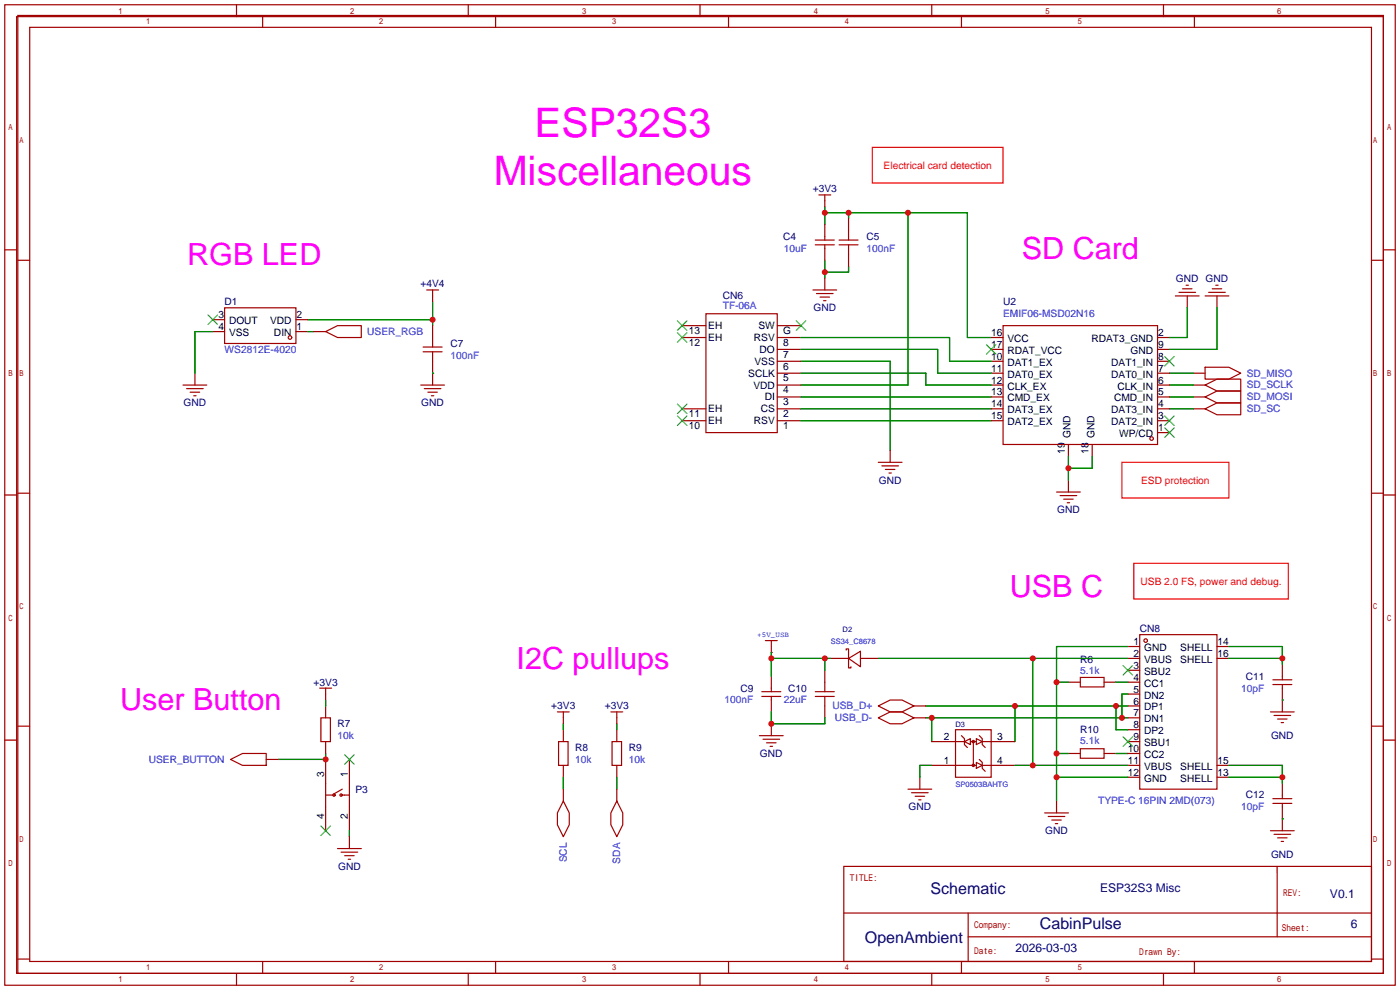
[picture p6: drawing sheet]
<svg xmlns="http://www.w3.org/2000/svg" width="299mm" height="212mm" viewBox="0 0 299 212" stroke-linecap="round" stroke-linejoin="round" font-family="sans-serif">
<g fill="none" stroke="#a10000" stroke-width=".25">
<path d="M1 1h297.2v209.6h-297.2zM3.6 3.6h292.1v204.4h-292.1zM3.8 3.3h291.9v204.7h-291.9zM6.3 5.8h286.8v199.7h-286.8zM50.5 1v2.6M56.1 3.3v2.5M100.1 1v2.6M105.9 3.3v2.5M149.6 1v2.6M155.7 3.3v2.5M199.1 1v2.6M205.5 3.3v2.5"/>
<path d="M248.7 1v2.6M255.3 3.3v2.5M1 53.4h2.6M3.8 55.6h2.5M174.2 52.3h4.1M174.2 51.3h4.1M175 41.7h2.5M176.3 41.7v2.5M176.3 48v3.3M176.3 52.3v3.3M176.3 59.4v2.6M179.3 52.3h4.1"/>
<path d="M179.3 51.3h4.1M181.4 46.7v4.6M181.4 52.3v4.6M293.1 55.6h2.6M295.7 53.4h2.5M41.7 79.8v2.5M45.5 70.9h2.5M45.5 68.3h2.5M48 65.8h15.2v7.6h-15.2zM63.2 70.9h2.6M63.2 68.3h2.6M67.1 70.9h2.5"/>
<path d="M69.6 70.9l2.5-1.3h5.1v2.5h-5.1zM90.4 75.2h4.1M90.4 74.2h4.1M91.2 62h2.5M92.5 62v2.5M92.5 69.6v4.6M92.5 75.2v7.1M145.8 72.1h5.1M145.8 69.6h5.1M150.9 67.1h15.2v25.4h-15.2zM166.1 79.8h5.1M166.1 77.2h5.1"/>
<path d="M166.1 74.7h5.1M166.1 72.1h5.1M166.1 69.6h5.1M173.7 62h5.1M174.5 62.7h3.6M175.3 63.5h2M176 64.3h.5M211.8 79.8h2.6M211.8 77.2h2.6M211.8 74.7h2.6M211.8 72.1h2.6M214.4 69.6h33v25.4h-33z"/>
<path d="M247.4 79.8h2.5M247.4 77.2h2.5M247.4 74.7h2.5M247.4 72.1h2.5M251.2 63.2h5.1M252 62.5h3.5M252.7 61.7h2.1M253.5 61h.5M253.7 63.2v2.6M255 79.8h2.6M257.6 78.5h5l2.6 1.3-2.6 1.2h-5zM257.6 63.2h5"/>
<path d="M258.3 62.5h3.6M259.1 61.7h2M259.8 61h.5M260.1 63.2v2.6M39.1 82.3h5.1M39.9 83.1h3.5M40.6 83.8h2.1M41.4 84.6h.5M89.9 82.3h5.1M90.7 83.1h3.5M91.4 83.8h2.1M92.2 84.6h.5"/>
<path d="M145.8 89.9h5.1M145.8 87.4h5.1M166.1 89.9h5.1M166.1 87.4h5.1M166.1 84.8h5.1M166.1 82.3h5.1M187.7 98.8h5.1M188.5 99.6h3.5M190.2 96.3v2.5M211.8 89.9h2.6M211.8 87.4h2.6M211.8 84.8h2.6"/>
<path d="M211.8 82.3h2.6M228.3 95v2.5M233.4 95v2.5M247.4 89.9h2.5M247.4 87.4h2.5M247.4 84.8h2.5M247.4 82.3h2.5M247.4 92.5h2.5M255 87.4h2.6M255 84.8h2.6M255 82.3h2.6M257.6 82.3l2.5-1.3h5.1v2.6h-5.1z"/>
<path d="M257.6 84.8l2.5-1.2h5.1v2.5h-5.1zM257.6 87.4l2.5-1.3h5.1v2.5h-5.1zM1 105.8h2.6M3.8 105.4h2.5M189.2 100.3h2.1M190 101.1h.5M225.8 105.2h5.1M226.6 105.9h3.5M227.3 106.7h2.1M228.1 107.4h.5M228.3 102.6v2.6M293.1 105.4h2.6"/>
<path d="M295.7 105.8h2.5M163.6 136.9h2.5M164.8 139.4h.1M164.8 136.9v2.5M180.8 138.9v-.2h.6v2M241 138.2h2.6M243.6 135.6h16.5v33.1h-16.5zM260.1 138.2h2.5M1 158.2h2.6M3.8 155.2h2.5M68.3 147.1h2.6M68.6 153.4h2v5.1h-2z"/>
<path d="M69.6 147.1v2.5M69.6 150.9v2.5M69.6 158.5v2.5M119.1 152.1h2.6M119.4 158.5h2v5.1h-2zM120.4 152.1v2.6M120.4 156v2.5M130.6 152.1h2.5M130.8 158.5h2v5.1h-2zM131.8 152.1v2.6M131.8 156v2.5M162.3 157.2h5.1"/>
<path d="M162.8 148.8h4.1M162.8 147.8h4.1M163.1 158h3.5M163.8 158.8h2.1M164.6 159.5h.5M164.8 144.5v3.3M164.8 148.8v3.3M164.8 154.7v2.5M174.2 148.8h4.1M174.2 147.8h4.1M176.3 143.3v4.5M176.3 148.8v4.6"/>
<path d="M177.5 140.7h3.9M181.4 140.7l2.5-1.5v3.3zM181.4 140.7v2h.5v-.2M183.9 140.7h3.8M187.7 150.9l2.5-1.3h2.6l2.5 1.3-2.5 1.2h-2.6zM187.7 153.4l2.5-1.3h2.6l2.5 1.3-2.5 1.3h-2.6zM195.3 150.9h2.6M195.3 153.4h2.6M199.1 158.5h7M204.2 156h7.6v10.1h-7.6zM205.5 157.2l.6 .7v1.2l.7 .7M206.1 158.5l1.3-.6v1.2z"/>
<path d="M207.4 158.5h1.3M208 158.5v5.1M208.3 158.4l-.3-.2-.2 .3 .2 .3 .3-.3M208.7 157.9l1.2 .6-1.2 .6zM209.3 157.2l.6 .7v1.2l.7 .7M209.9 158.5h7M228.3 145.8h2.6M230.9 144.8h5.1v2h-5.1zM236 145.8h2.5M241 145.8h2.6M241 140.7h2.6M241 158.5h2.6"/>
<path d="M241 143.3h2.6M241 148.3h2.6M241 150.9h2.6M241 153.4h2.6M241 156h2.6M260.1 140.7h2.5M271.5 152.1h5.1M272 146.3h4.1M272 145.3h4.1M272.3 152.9h3.5M273 153.7h2.1M273.8 154.4h.5"/>
<path d="M274.1 142v3.3M274.1 146.3v5.8M293.1 155.2h2.6M295.7 158.2h2.5M49.3 162.3l2.5-1.3h5.1v2.6h-5.1zM56.9 162.3h2.5M69.6 162.3v15.2M69.6 169.9h1.8M72.9 169.9h1.8M73.2 168.7l-1.8 1M74.7 162.3v15.2M74.7 178.8v2.6"/>
<path d="M120.4 171.2l1.3 2.5v2.6l-1.3 2.5-1.3-2.5v-2.6zM120.4 163.6v2.5M120.4 168.7v2.5M131.8 171.2l1.3 2.5v2.6l-1.3 2.5-1.2-2.5v-2.6zM131.8 163.6v2.5M131.8 168.7v2.5M194.1 168.7h5M194.8 169.4h3.6M195.6 170.2h2M196.3 170.9h.5M196.6 166.1v2.6M199.1 163.6h9.6"/>
<path d="M208.3 163.5l-.3-.2-.2 .3 .2 .2 .3-.2M208.7 162.9l1.2 .7-1.2 .6zM209.3 162.3l.6 .6v1.3l.7 .6M209.9 163.6h7M223.3 173.7h5M224 174.5h3.6M224.8 175.3h2M225.6 176h.5M225.8 171.2v2.5M228.3 161h2.6M230.9 160h5.1v2.1h-5.1zM236 161h2.5"/>
<path d="M241 161h2.6M241 163.6h2.6M241 166.1h2.6M260.1 163.6h2.5M260.1 166.1h2.5M271.5 177.5h5.1M272 171.7h4.1M272 170.7h4.1M272.3 178.3h3.5M273 179.1h2.1M273.8 179.8h.5M274.1 167.4v3.3"/>
<path d="M274.1 171.7v5.8M72.1 181.4h5.1M72.9 182.1h3.6M73.7 182.9h2M74.4 183.6h.5M180.3 185.2h112.8v20.3h-112.8zM180.4 195.1h112.6M206.9 195.1v10.2M273 185.2v15M3.8 205h2.5M50.5 208v2.6M56.1 205.5v2.5"/>
<path d="M100.1 208v2.6M105.9 205.5v2.5M149.6 208v2.6M155.7 205.5v2.5M199.1 208v2.6M205.5 205.5v2.5M206.9 200.2h86.1M248.7 208v2.6M255.3 205.5v2.5M293.1 205h2.6"/>
<circle cx="62" cy="72.1" r=".38"/>
<circle cx="246.1" cy="93.7" r=".38"/>
<circle cx="244.9" cy="136.9" r=".38"/>
<circle cx="71.4" cy="169.9" r=".25"/>
<circle cx="72.9" cy="169.9" r=".25"/>
</g>
<g fill="none" stroke="#008700" stroke-width=".25">
<path d="M176.3 44.2v3.8M176.3 55.6v3.8M176.3 45.5h30.5v26.6h5M181.4 45.5v1.2M181.4 56.9v1.3h-5.1M194.1 45.5v36.8h-22.9M45.5 70.9h-3.8v8.9M65.8 68.3h26.7M65.8 70.9h1.3M92.5 79.8h.1M92.5 64.5v5.1M171.2 79.8h26.7v2.5h13.9"/>
<path d="M171.2 72.1h31.7v5.1h8.9M171.2 77.2h19v19.1M171.2 74.7h29.2v5.1h11.4M249.9 79.8h5.1M253.7 65.8v6.3h-3.8M260.1 65.8v8.9h-10.2M171.2 89.9h40.6M171.2 84.8h40.6M171.2 87.4h40.6M228.3 97.5v5.1M233.4 97.5v2.6h-5.1M249.9 82.3h5.1"/>
<path d="M249.9 84.8h5.1M249.9 87.4h5.1M164.8 139.4v5.1M241 138.2h-15.2v33M262.6 138.2h11.5v3.8M69.6 149.6v1.3M120.4 154.7v1.3M131.8 154.7v1.3M164.8 152.1v2.6h11.5v-1.3M164.8 140.7h12.7M176.3 140.7v2.6M187.7 140.7h53.3"/>
<path d="M197.9 153.4h43.1M197.9 150.9h43.1M199.1 153.4v5.1M216.9 150.9v7.6M220.7 140.7v22.9M225.8 145.8h2.5M238.5 150.9v5.1h2.5M238.5 145.8h2.5M241 148.3h-1.2v5.1M262.6 140.7h11.5M274.1 149.6h.1M69.6 161v1.3h-10.2"/>
<path d="M74.7 177.5v1.3M120.4 166.1v2.6M131.8 166.1v2.6M199.1 163.6h-2.5v2.5M216.9 163.6h24.1M225.8 161h2.5M225.8 166.1h15.2M238.5 161h2.5M262.6 163.6h11.5v3.8M262.6 166.1h11.5M274.1 175h.1"/>
</g>
<g fill="none" stroke="#3c3" stroke-width=".25">
<path d="M44.4 67.3l2.1 2M46.5 67.3l-2.1 2M144.8 71.1l2 2.1M144.8 68.6l2 2M146.8 71.1l-2 2.1M146.8 68.6l-2 2M170.2 68.6l2 2M172.2 68.6l-2 2M210.8 73.7l2.1 2M212.9 73.7l-2.1 2M248.9 76.2l2.1 2M251 76.2l-2.1 2"/>
<path d="M144.8 88.9l2 2M144.8 86.4l2 2M146.8 88.9l-2 2M146.8 86.4l-2 2M248.9 91.4l2.1 2.1M248.9 88.9l2.1 2M251 91.4l-2.1 2.1M251 88.9l-2.1 2M240 142.2l2.1 2.1M240 157.5l2.1 2M242.1 142.2l-2.1 2.1M242.1 157.5l-2.1 2"/>
<path d="M68.6 176.5l2 2.1M70.6 176.5l-2 2.1M73.7 161.3l2 2M75.7 161.3l-2 2"/>
</g>
<path d="M186.4 31.5h28v7.6h-28zM239.8 98.8h22.8v7.6h-22.8zM242.3 120.4h33v7.6h-33z" fill="none" stroke="#f00" stroke-width=".25"/>
<g fill="#c00">
<circle cx="239.8" cy="153.4" r=".63"/>
<circle cx="199.1" cy="153.4" r=".63"/>
<circle cx="238.5" cy="150.9" r=".63"/>
<circle cx="216.9" cy="150.9" r=".63"/>
<circle cx="164.8" cy="140.7" r=".63"/>
<circle cx="176.3" cy="140.7" r=".63"/>
<circle cx="194.1" cy="45.5" r=".63"/>
<circle cx="181.4" cy="45.5" r=".63"/>
<circle cx="176.3" cy="45.5" r=".63"/>
<circle cx="176.3" cy="58.2" r=".63"/>
<circle cx="92.5" cy="68.3" r=".63"/>
<circle cx="69.6" cy="162.3" r=".63"/>
<circle cx="164.8" cy="154.7" r=".63"/>
<circle cx="274.1" cy="166.1" r=".63"/>
<circle cx="274.1" cy="140.7" r=".63"/>
<circle cx="225.8" cy="145.8" r=".63"/>
<circle cx="225.8" cy="161" r=".63"/>
<circle cx="225.8" cy="166.1" r=".63"/>
<circle cx="220.7" cy="140.7" r=".63"/>
<circle cx="220.7" cy="163.6" r=".63"/>
<circle cx="228.3" cy="100.1" r=".63"/>
</g>
<g font-size="8.7" fill="#f0f">
<text x="114.2" y="29.3">ESP32S3</text>
<text x="105.5" y="39.5">Miscellaneous</text>
</g>
<g font-size="6.5" fill="#f0f">
<text x="40" y="56.5">RGB LED</text>
<text x="218.4" y="55.3">SD Card</text>
<text x="215.8" y="127.7">USB C</text>
<text x="110.4" y="142.9">I2C pullups</text>
<text x="25.7" y="151.8">User Button</text>
</g>
<g font-size="3.4" fill="#000080">
<text x="198.9" y="191">Schematic</text>
<text x="184.8" y="201.5">OpenAmbient</text>
<text x="222.2" y="198.6">CabinPulse</text>
</g>
<g font-size="2.6" fill="#000080">
<text x="235.1" y="190.7">ESP32S3 Misc</text>
<text x="284.2" y="192">V0.1</text>
<text x="217" y="203.4">2026-03-03</text>
<text x="288.7" y="198.3">6</text>
</g>
<g font-size="2.2" fill="#000080">
<text x="173.7" y="41.1">+3V3</text>
<text x="167.4" y="51.3">C4</text>
<text x="185.2" y="51.3">C5</text>
<text x="48" y="65.2">D1</text>
<text x="89.9" y="61.4">+4V4</text>
<text x="154.5" y="63.8">CN6</text>
<text x="214.4" y="65.2">U2</text>
<text x="251.3" y="60.2">GND GND</text>
<text x="173.9" y="66.5">GND</text>
<text x="96.3" y="74.1">C7</text>
<text x="39.2" y="86.8">GND</text>
<text x="90" y="86.8">GND</text>
<text x="187.8" y="103.3">GND</text>
<text x="225.9" y="109.7">GND</text>
<text x="243.6" y="135.1">CN8</text>
<text x="230.9" y="141.7">R6</text>
<text x="67" y="146.5">+3V3</text>
<text x="158.3" y="147.8">C9</text>
<text x="168.5" y="147.8">C10</text>
<text x="266.3" y="145.3">C11</text>
<text x="72.1" y="155.4">R7</text>
<text x="117.8" y="151.6">+3V3</text>
<text x="129.3" y="151.6">+3V3</text>
<text x="122.9" y="160.5">R8</text>
<text x="134.4" y="160.5">R9</text>
<text x="162.4" y="161.8">GND</text>
<text x="230.9" y="156.7">R10</text>
<text x="271.6" y="158">GND</text>
<text x="75.9" y="169.4">P3</text>
<text x="194.2" y="173.2">GND</text>
<text x="266.3" y="170.7">C12</text>
<text x="223.4" y="178.3">GND</text>
<text x="72.3" y="185.9">GND</text>
<text x="271.6" y="183.4">GND</text>
</g>
<g font-size="2.2" fill="#f00">
<text x="188.9" y="36">Electrical card detection</text>
<text x="243.9" y="103.3">ESD protection</text>
<text x="243.8" y="124.9">USB 2.0 FS, power and debug.</text>
</g>
<g font-size="2.2" fill="#00f">
<text x="167.5" y="53.8">10uF</text>
<text x="185.2" y="53.8">100nF</text>
<text x="78.5" y="71.6">USER_RGB</text>
<text x="154.5" y="66.1">TF-06A</text>
<text x="214.4" y="67.8">EMIF06-MSD02N16</text>
<text x="48" y="75.4">WS2812E-4020</text>
<text x="96.3" y="76.7">100nF</text>
<text x="266.4" y="83">SD_SCLK</text>
<text x="266.4" y="80.5">SD_MISO</text>
<text x="266.4" y="85.6">SD_MOSI</text>
<text x="266.4" y="88.1">SD_SC</text>
<text x="230.9" y="144">5.1k</text>
<text x="265.3" y="147.8">10pF</text>
<text x="154.9" y="150.3">100nF</text>
<text x="167.5" y="150.3">22uF</text>
<text x="177.9" y="151.6">USB_D+</text>
<text x="178.5" y="154.1">USB_D-</text>
<text x="72.1" y="158">10k</text>
<text x="230.9" y="158.9">5.1k</text>
<text x="31.8" y="163">USER_BUTTON</text>
<text x="122.9" y="163">10k</text>
<text x="134.4" y="163">10k</text>
<text x="234.7" y="171.9">TYPE-C 16PIN 2MD(073)</text>
<text x="265.3" y="173.2">10pF</text>
<text x="121.1" y="184.3" transform="rotate(-90 121.1 184.3)">SCL</text>
<text x="132.6" y="184.6" transform="rotate(-90 132.6 184.6)">SDA</text>
</g>
<g font-size="2.2">
<text x="46.7" y="70.6">4</text>
<text x="46.7" y="68">3</text>
<text x="48.9" y="71.8">VSS</text>
<text x="48.9" y="69.3">DOUT</text>
<text x="57.7" y="69.3">VDD</text>
<text x="58.6" y="71.8">DIN</text>
<text x="63.4" y="68">2</text>
<text x="63.4" y="70.6">1</text>
<text x="147.2" y="71.4">13</text>
<text x="151.4" y="70.3">EH</text>
<text x="162.1" y="70.3">SW</text>
<text x="167.4" y="71.4">G</text>
<text x="211.8" y="71.8">16</text>
<text x="247.5" y="71.8">2</text>
<text x="147.2" y="73.9">12</text>
<text x="151.4" y="72.9">EH</text>
<text x="161.1" y="72.9">RSV</text>
<text x="161.3" y="78">VSS</text>
<text x="162.3" y="75.4">DO</text>
<text x="167.4" y="76.4">7</text>
<text x="167.4" y="73.9">8</text>
<text x="211.8" y="76.9">10</text>
<text x="211.8" y="74.4">17</text>
<text x="215.3" y="73.1">VCC</text>
<text x="215.3" y="75.6">RDAT_VCC</text>
<text x="233.3" y="73.1">RDAT3_GND</text>
<text x="241.6" y="75.6">GND</text>
<text x="247.5" y="76.9">8</text>
<text x="247.5" y="74.4">9</text>
<text x="159.9" y="80.5">SCLK</text>
<text x="161" y="83">VDD</text>
<text x="167.4" y="81.5">5</text>
<text x="167.4" y="79">6</text>
<text x="211.8" y="79.4">11</text>
<text x="211.8" y="82">12</text>
<text x="215.3" y="78.2">DAT1_EX</text>
<text x="215.3" y="80.7">DAT0_EX</text>
<text x="215.3" y="83.3">CLK_EX</text>
<text x="237.5" y="80.7">DAT0_IN</text>
<text x="237.5" y="78.2">DAT1_IN</text>
<text x="238.8" y="83.3">CLK_IN</text>
<text x="247.5" y="82">6</text>
<text x="247.5" y="79.4">7</text>
<text x="147.2" y="89.1">11</text>
<text x="151.4" y="88.1">EH</text>
<text x="162.6" y="88.1">CS</text>
<text x="163.4" y="85.6">DI</text>
<text x="167.4" y="89.1">2</text>
<text x="167.4" y="86.6">3</text>
<text x="167.4" y="84.1">4</text>
<text x="211.8" y="84.5">13</text>
<text x="211.8" y="87.1">14</text>
<text x="211.8" y="89.6">15</text>
<text x="215.3" y="85.8">CMD_EX</text>
<text x="215.3" y="88.3">DAT3_EX</text>
<text x="237.5" y="88.3">DAT3_IN</text>
<text x="238.1" y="85.8">CMD_IN</text>
<text x="247.5" y="89.6">3</text>
<text x="247.5" y="87.1">4</text>
<text x="247.5" y="84.5">5</text>
<text x="147.2" y="91.7">10</text>
<text x="151.4" y="90.7">EH</text>
<text x="161.1" y="90.7">RSV</text>
<text x="167.4" y="91.7">1</text>
<text x="215.3" y="90.9">DAT2_EX</text>
<text x="228.8" y="93.6" transform="rotate(-90 228.8 93.6)">GND</text>
<text x="233.9" y="93.6" transform="rotate(-90 233.9 93.6)">GND</text>
<text x="237.5" y="90.9">DAT2_IN</text>
<text x="239.2" y="93.4">WP/CD</text>
<text x="247.5" y="92.1">1</text>
<text x="227.5" y="97.1" transform="rotate(-90 227.5 97.1)">19</text>
<text x="232.6" y="97.1" transform="rotate(-90 232.6 97.1)">18</text>
<text x="242.2" y="137.9">1</text>
<text x="260.2" y="137.9">14</text>
<text x="242.2" y="140.4">2</text>
<text x="242.2" y="142.9">3</text>
<text x="244.5" y="139.1">GND</text>
<text x="244.5" y="141.7">VBUS</text>
<text x="252.3" y="139.1">SHELL</text>
<text x="252.3" y="141.7">SHELL</text>
<text x="260.2" y="140.4">16</text>
<text x="242.2" y="145.5">4</text>
<text x="242.2" y="148">5</text>
<text x="244.5" y="144.2">SBU2</text>
<text x="244.5" y="146.8">CC1</text>
<text x="244.5" y="149.3">DN2</text>
<text x="242.2" y="150.6">6</text>
<text x="242.2" y="153.1">7</text>
<text x="242.2" y="155.6">8</text>
<text x="244.5" y="151.8">DP1</text>
<text x="244.5" y="154.4">DN1</text>
<text x="201.7" y="158.2">2</text>
<text x="213.1" y="158.2">3</text>
<text x="241" y="160.7">10</text>
<text x="242.2" y="158.2">9</text>
<text x="244.5" y="156.9">DP2</text>
<text x="244.5" y="159.5">SBU1</text>
<text x="244.5" y="162">CC2</text>
<text x="69.3" y="166.1" transform="rotate(-90 69.3 166.1)">3</text>
<text x="74.4" y="166.1" transform="rotate(-90 74.4 166.1)">1</text>
<text x="201.7" y="163.3">1</text>
<text x="213.1" y="163.3">4</text>
<text x="241" y="163.3">11</text>
<text x="241" y="165.8">12</text>
<text x="244.5" y="164.5">VBUS</text>
<text x="244.5" y="167.1">GND</text>
<text x="252.3" y="167.1">SHELL</text>
<text x="252.3" y="164.5">SHELL</text>
<text x="260.2" y="165.8">13</text>
<text x="260.2" y="163.3">15</text>
<text x="69.3" y="174.9" transform="rotate(-90 69.3 174.9)">4</text>
<text x="74.4" y="174.9" transform="rotate(-90 74.4 174.9)">2</text>
</g>
<g font-size="2" fill="#a00000">
<text x="181.6" y="188.2">TITLE:</text>
<text x="274.2" y="191.6">REV:</text>
<text x="208.2" y="203.9">Date:</text>
<text x="208.2" y="198.4">Company:</text>
<text x="274" y="198.9">Sheet:</text>
<text x="243.5" y="204">Drawn By:</text>
</g>
<g font-size="1.6" fill="#00f">
<text x="161.9" y="136.1">+5V_USB</text>
<text x="177.5" y="137.6">SS34_C8678</text>
<text x="204.2" y="168.1">SP0503BAHTG</text>
</g>
<g font-size="1.6" fill="#000080">
<text x="180.1" y="135.1">D2</text>
<text x="204.2" y="155.4">D3</text>
</g>
</svg>
